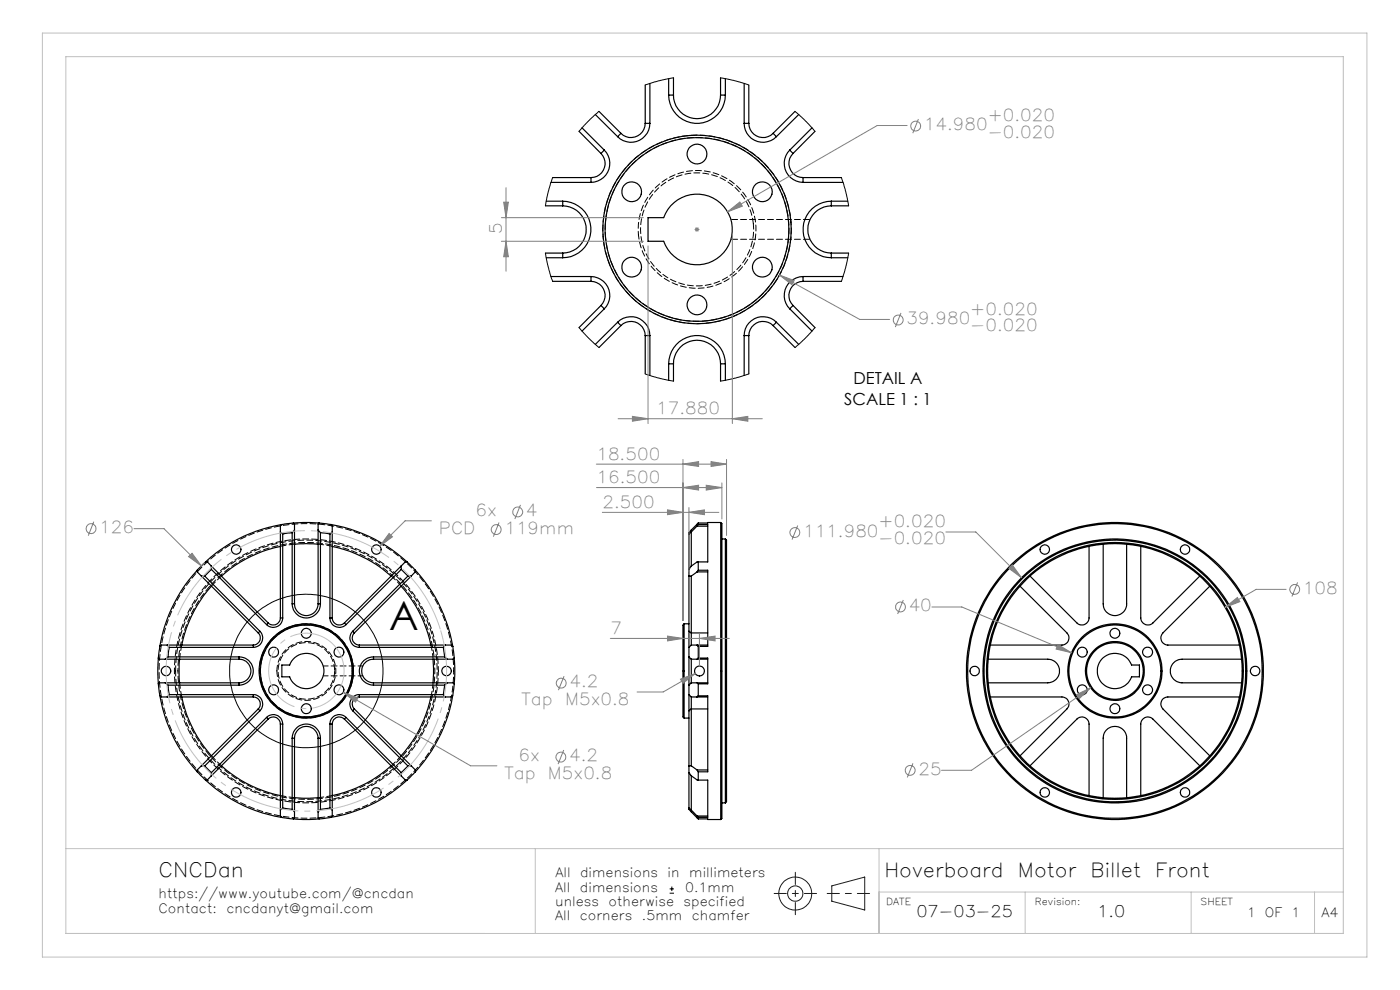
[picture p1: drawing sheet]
<svg xmlns="http://www.w3.org/2000/svg" width="297mm" height="210mm" viewBox="0 0 297 210" stroke-linecap="round" stroke-linejoin="round" font-family="sans-serif">
<g fill="none" stroke="#000" stroke-width=".25">
<path d="M136.9 18.1v8.1M137.9 17.7v8.5M141.9 16.7v3.5M142.9 16.5v3.7M152.9 16.5v3.7M153.9 16.7v3.5M157.9 17.7v8.5M158.9 18.1v8.1M116.9 38.7h8.5M117.2 37.7h8.2M122.8 27.9l4.7 4.7M123.5 27.1l4.7 4.7"/>
<path d="M125.4 37.7v1M126.3 24.3l4.7 4.7M127.1 23.6l4.6 4.7M127.5 32.6a3 3 0 0 1 .6 3.2 3 3 0 0 1-2.7 1.9M128.2 31.8a4 4 0 0 1 .9 4.4 4 4 0 0 1-3.7 2.5M128.2 31.8l-.7 .8M131.7 28.3l-.7 .7M136.9 26.2a3 3 0 0 1-1.9 2.7 3 3 0 0 1-3.3-.6M136.9 26.2h1M137.9 26.2a4 4 0 0 1-2.5 3.7 4 4 0 0 1-4.4-.9M141.9 20.2a6 6 0 0 0 6 6 6 6 0 0 0 6-6M141.9 20.2h1"/>
<path d="M142.9 20.2a5 5 0 0 0 5 5 5 5 0 0 0 5-5M152.9 20.2h1M157.9 26.2a4 4 0 0 0 2.4 3.7 4 4 0 0 0 4.4-.9M157.9 26.2h1M158.9 26.2a3 3 0 0 0 1.8 2.7 3 3 0 0 0 3.3-.6M164 28.3l.7 .7M167.5 31.8a4 4 0 0 0-.8 4.4 4 4 0 0 0 3.7 2.5M167.5 31.8l.7 .8M168.2 32.6a3 3 0 0 0-.6 3.2 3 3 0 0 0 2.8 1.9M168.7 23.6l-4.7 4.7M169.4 24.3l-4.7 4.7M170.4 38.7h8.4"/>
<path d="M170.4 37.7h8.1M170.4 37.7v1M172.3 27.1l-4.8 4.7M172.9 27.9l-4.7 4.7M115.7 43.7h3.7M115.7 53.7h3.7M115.9 42.7h3.5M115.9 54.7h3.5M116.9 58.7h8.5M117.2 59.7h8.2M119.4 42.7a6 6 0 0 1 6 6 6 6 0 0 1-6 6M119.4 43.7a5 5 0 0 1 5 5 5 5 0 0 1-5 5"/>
<path d="M119.4 42.7v1M119.4 53.7v1M125.4 58.7a4 4 0 0 1 3.7 2.4 4 4 0 0 1-.9 4.4M125.4 59.7a3 3 0 0 1 2.7 1.8 3 3 0 0 1-.6 3.3M125.4 58.7v1M137.5 46.2h3.3a7.5 7.5 0 0 1 11.5-3.5 7.5 7.5 0 0 1 0 12 7.5 7.5 0 0 1-11.5-3.5h-3.3zM170.4 58.7a4 4 0 0 0-3.7 2.4 4 4 0 0 0 .8 4.4M170.4 59.7a3 3 0 0 0-2.8 1.8 3 3 0 0 0 .6 3.3M170.4 58.7h8.4M170.4 59.7h8.1M170.4 58.7v1M176.4 42.7a6 6 0 0 0-6 6 6 6 0 0 0 6 6"/>
<path d="M176.4 43.7a5 5 0 0 0-5 5 5 5 0 0 0 5 5M176.4 42.7h3.4M176.4 54.7h3.4M176.4 43.7h3.6M176.4 53.7h3.6M176.4 42.7v1M176.4 53.7v1M127.5 64.8l-4.7 4.7M127.5 64.8l.7 .7M128.2 65.5l-4.7 4.7M131 68.4a4 4 0 0 1 4.4-.9 4 4 0 0 1 2.5 3.7M131 68.4l-4.7 4.7"/>
<path d="M131 68.4l.7 .7M131.7 69.1a3 3 0 0 1 3.3-.7 3 3 0 0 1 1.9 2.8M131.7 69.1l-4.6 4.6M136.9 71.2v8.1M136.9 71.2h1M137.9 71.2v8.4M141.9 77.2a6 6 0 0 1 6-6 6 6 0 0 1 6 6M141.9 77.2v3.5M141.9 77.2h1M142.9 77.2a5 5 0 0 1 5-5 5 5 0 0 1 5 5M142.9 77.2v3.6M152.9 77.2v3.6"/>
<path d="M152.9 77.2h1M153.9 77.2v3.5M157.9 71.2v8.4M157.9 71.2h1M158.9 71.2v8.1M164 69.1a3 3 0 0 0-3.3-.7 3 3 0 0 0-1.8 2.8M164 69.1l4.7 4.6M164.7 68.4a4 4 0 0 0-4.4-.9 4 4 0 0 0-2.4 3.7M164.7 68.4l4.7 4.7M164.7 68.4l-.7 .7M167.5 65.5l4.8 4.7M168.2 64.8l-.7 .7"/>
<path d="M168.2 64.8l4.7 4.7M43.6 119.2l-1.8 1.8M43.6 119.2h.4l.8 .9M59.5 115.9a27 27 0 0 0-12.5 6.3M59.5 112.8l.5 .5M59.8 111.3a31.2 31.2 0 0 0-16.2 7.9M59.8 111.3l-.3 .3v19.5M60 113.3v17.8M62 113l-2 .3M62 113v15.1M62.2 110.9l-2.4 .4M62.2 110.9h5.5"/>
<path d="M62.2 110.9l.3 .3v16.9M62.5 115.5l2.5-.2 2.5 .2M62.5 112.4l-.5 .6M67.5 112.4l.5 .6M67.7 110.9l2.5 .4M67.7 110.9l-.2 .3v16.9M68 113l2 .3M68 113v15.1M70 113.3v17.8M70.2 111.3a31.8 31.8 0 0 1 16.2 7.9M70.2 111.3l.3 .3v19.5M70.5 115.9a27.4 27.4 0 0 1 12.5 6.3"/>
<path d="M70.5 112.8l-.5 .5M86.4 119.2l1.7 1.8M86.4 119.2h-.4l-.9 .9M146.2 113.3v7.5M146.6 112.8v7.3M146.6 112.8l-.4 .5M147.8 111.6l-1.2 1.2M147.8 111.6h2.3M148.1 119.2v1.8M148.1 111.3h2v7.9h-2.2l-1.3 .9M148.1 110.9v.4M148.1 110.9l-1.9 2.1v.3"/>
<path d="M148.1 111.3l-.3 .3M152.9 110.8v63M152.9 110.8l.2 .3v61.2a1.66 1.66 0 0 1-.2 1.5M152.9 110.8l-4.8 .1M153.1 114.3h.8M153.9 114.3v56M153.9 114.3a1.87 1.87 0 0 1 .2 1.7v54.1l-.2 .2M231 115.9v15.2a1.52 1.52 0 0 1-.9 1.4 1.52 1.52 0 0 1-1.6-.4l-10-9.9M234 115.5v12.6a2.49 2.49 0 0 0 2.5 2.5 2.49 2.49 0 0 0 2.5-2.5v-12.6M242 115.9v15.2a1.52 1.52 0 0 0 .9 1.4 1.52 1.52 0 0 0 1.7-.4l9.9-9.9M33.6 139.6v5.5M33.6 139.6l.2 .2h16.9"/>
<path d="M33.9 137.1l-.3 2.5M35.5 136.8l.4 .5M35.6 139.3h15.1M35.6 139.3l-.5 .5M35.9 137.3l-.3 2M35.9 137.3h17.8M38.1 139.8v5M41.8 121a31.9 31.9 0 0 0-7.9 16.1M41.8 121v.3l13 13M42.7 122.2h.7M43.4 122.2l11.7 11.7M44.8 120.8l-1.4 1.4"/>
<path d="M44.8 124.3a26.9 26.9 0 0 0-6.2 12.5M44.8 120.8l11.8 11.7M44.8 120.1v.7M44.8 120.1l12.1 12M50.7 139.3a3 3 0 0 1 3 3 3 3 0 0 1-3 3M50.7 139.8a2.5 2.5 0 0 1 2.5 2.5 2.5 2.5 0 0 1-2.5 2.5M50.7 139.3v.5M53.7 136.8h-19.4l-.4 .3M53.7 136.8v.5M54.8 134.3a1.51 1.51 0 0 1 .3 1.6 1.51 1.51 0 0 1-1.4 .9M55.1 133.9a2.01 2.01 0 0 1 .5 2.2 2.01 2.01 0 0 1-1.9 1.2M55.1 133.9l-.3 .4"/>
<path d="M56.9 132.1l-.3 .4M59.5 131.1a1.51 1.51 0 0 1-1 1.4 1.51 1.51 0 0 1-1.6-.4M59.5 131.1h.5M60 131.1a2 2 0 0 1-1.3 1.8 2 2 0 0 1-2.1-.4M62 128.1a3 3 0 0 0 3 3 3 3 0 0 0 3-3M62 128.1h.5M62.5 128.1a2.5 2.5 0 0 0 2.5 2.5 2.5 2.5 0 0 0 2.5-2.5M67.5 128.1h.5M70 131.1a2 2 0 0 0 1.2 1.8 2 2 0 0 0 2.2-.4M70 131.1h.5M70.5 131.1a1.51 1.51 0 0 0 .9 1.4 1.51 1.51 0 0 0 1.7-.4M73.1 132.1l.3 .4"/>
<path d="M74.8 133.9a2.01 2.01 0 0 0-.4 2.2 2.01 2.01 0 0 0 1.8 1.2M74.8 133.9l.4 .4M75.2 134.3a1.51 1.51 0 0 0-.4 1.6 1.51 1.51 0 0 0 1.4 .9M76.2 136.8h19.5l.4 .3M76.2 137.3h17.9M76.2 136.8v.5M79.2 139.3a3 3 0 0 0-3 3 3 3 0 0 0 3 3M79.2 139.8a2.5 2.5 0 0 0-2.5 2.5 2.5 2.5 0 0 0 2.5 2.5M79.2 139.3h15.1M79.2 139.3v.5M85.1 124.3a26.5 26.5 0 0 1 6.3 12.5M85.1 120.1l-12 12"/>
<path d="M85.1 120.1v.7M85.1 120.8l1.4 1.4M85.1 120.8l-11.7 11.7M86.5 122.2h.7M86.5 122.2l-11.7 11.7M87.2 122.2l-12 12.1M88.1 121a31.5 31.5 0 0 1 8 16.1M88.1 121v.3l-.9 .9M91.9 139.8v5M94.1 137.3l.2 2M94.3 139.3l.6 .5M94.5 136.8l-.4 .5"/>
<path d="M96.1 137.1l.2 2.5M96.3 139.6l.2 2-.2 3.5M96.3 139.6l-.2 .2h-16.9M145.1 132.3v20M145.1 132.3l-.2 .3v19.5l.2 .2M145.1 132.3h1.1M146.2 137.3v2M146.2 120.8v1.4M146.2 139.3v6M146.2 133.9v3.4M146.2 139.3l.4 .5M146.2 122.2h.4"/>
<path d="M146.2 133.9l.4 .4M146.2 122.2v11.7M146.6 139.8v5M146.6 134.3v2.5M146.6 139.8h3.5M146.6 136.8l-.4 .5M146.6 136.8h3.5M146.6 120.1l-.4 .7M146.6 122.2v12.1M146.6 134.3h3.5M147.9 136.8l.2 .3M147.9 121.3h2.2"/>
<path d="M147.9 121.3l-1.3 .9M148.1 137.1v2.5M148.1 121h2v16.1h-2M148.1 139.6h2v5.5h-2M148.1 139.6l-.2 .2M148.1 121l-.2 .3M209.6 139.8h12.7a2.5 2.5 0 0 1 2.5 2.5 2.5 2.5 0 0 1-2.5 2.5h-12.7M216.4 124.3l9.9 10a1.53 1.53 0 0 1 .3 1.6 1.53 1.53 0 0 1-1.3 .9h-15.2M234 139.5a3.8 3.8 0 0 1 6.1 1.6h1.6v2.5h-1.6a3.8 3.8 0 0 1-5.7 1.8 3.8 3.8 0 0 1-.4-5.9zM256.6 124.3l-9.9 10a1.53 1.53 0 0 0-.3 1.6 1.53 1.53 0 0 0 1.4 .9h15.2M263.4 139.8h-12.6a2.5 2.5 0 0 0-2.5 2.5 2.5 2.5 0 0 0 2.5 2.5h12.6M33.6 145.1l.3 2.4"/>
<path d="M33.9 147.5a31.9 31.9 0 0 0 7.9 16.2M33.9 147.5l.3 .3h19.5M35.1 144.8l.5 .5M35.6 145.3l.3 2M35.6 145.3h15.1M35.9 147.3h17.8M35.9 147.3l-.4 .5M38.6 147.8a27.4 27.4 0 0 0 6.2 12.5M50.7 144.8h-16.9l-.2 .3M50.7 144.8v.5M53.7 147.3a2 2 0 0 1 1.9 1.3 2 2 0 0 1-.5 2.2M53.7 147.8a1.49 1.49 0 0 1 1.4 1 1.49 1.49 0 0 1-.3 1.6"/>
<path d="M53.7 147.3v.5M54.8 150.4l-13 12.9v.4M54.8 150.4l.3 .4M55.1 150.8l-11.7 11.7M56.6 152.2a2.01 2.01 0 0 1 2.1-.5 2.01 2.01 0 0 1 1.3 1.9M56.6 152.2l-11.8 11.7M56.6 152.2l.3 .3M56.9 152.5a1.51 1.51 0 0 1 1.6-.3 1.51 1.51 0 0 1 1 1.4M56.9 152.5l-12.1 12.1M59.5 153.6v19.4l.2 .4M59.5 153.6h.5M59.8 141.1h1.7a3.7 3.7 0 0 1 5.7-1.8 3.7 3.7 0 0 1 0 6 3.7 3.7 0 0 1-5.7-1.7h-1.7z"/>
<path d="M60 153.6v17.8M62 156.6a3 3 0 0 1 3-3 3 3 0 0 1 3 3M62 156.6v15.1M62 156.6h.5M62.5 156.6a2.5 2.5 0 0 1 2.5-2.5 2.5 2.5 0 0 1 2.5 2.5M62.5 156.6v16.9l-.3 .2M67.5 156.6v16.9l.2 .2M67.5 156.6h.5M68 156.6v15.1M70 153.6v17.8M70 153.6h.5M70.5 153.6v19.5l-.3 .3"/>
<path d="M73.1 152.5a1.5 1.5 0 0 0-1.7-.3 1.5 1.5 0 0 0-.9 1.4M73.1 152.5l12.9 12.9 .4 .1M73.4 152.2a2.01 2.01 0 0 0-2.2-.5 2.01 2.01 0 0 0-1.2 1.9M73.4 152.2l11.7 11.7M73.4 152.2l-.3 .3M74.8 150.8l11.7 11.7M75.2 150.4l-.4 .4M75.2 150.4l12.9 12.9v.4M76.2 147.3a2 2 0 0 0-1.8 1.3 2 2 0 0 0 .4 2.2M76.2 147.8a1.47 1.47 0 0 0-1.4 .9 1.47 1.47 0 0 0 .4 1.7M76.2 147.3h17.9M76.2 147.3v.5"/>
<path d="M79.2 144.8h16.9l.2 .3M79.2 145.3h15.1M79.2 144.8v.5M91.4 147.8a27.1 27.1 0 0 1-6.3 12.5M94.1 147.3l.4 .5M94.3 145.3l-.2 2M94.9 144.8l-.6 .5M96 147.6a31.3 31.3 0 0 1-7.9 16.1M96 147.6l-.3 .2h-19.5M96.3 145.1l-.3 2.5M145.1 152.3h1.1M146.2 145.3v2"/>
<path d="M146.2 147.3v3.5M146.2 147.3l.4 .5M146.2 150.8v11.7M146.6 147.8v2.6M146.6 144.8l-.4 .5M146.6 144.8h3.5M146.6 147.8h3.5M146.6 150.4h3.5M146.6 150.4v12M146.6 150.4l-.4 .4M147.9 144.8l.2 .3M148.1 147.6h2v16.1h-2"/>
<path d="M148.1 145.1v2.5M148.1 147.6l-.3 .2M210.1 147.8h15.2a1.49 1.49 0 0 1 1.4 1 1.49 1.49 0 0 1-.4 1.6l-9.9 9.9M263 147.8h-15.2a1.49 1.49 0 0 0-1.4 1 1.49 1.49 0 0 0 .3 1.6l9.9 9.9M41.8 163.7l1.8 1.8M42.7 162.4l.7 .1M43.4 162.5l1.4 1.4M43.6 165.5a31.5 31.5 0 0 0 16.1 7.9M44.8 164.6l-.8 .9h-.4M44.8 163.9v.7M47 162.4a26.5 26.5 0 0 0 12.5 6.4M59.7 173.4l2.5 .3"/>
<path d="M60 171.4l2 .3M60 171.4l-.5 .4M62 171.7l.5 .5M62.2 173.7l2.1 .1 3.4-.1M62.5 169.2h5M68 171.7l-.5 .5M70 171.4l-2 .3M70 171.4l.5 .4M70.2 173.4l-2.5 .3M83 162.4a26.5 26.5 0 0 1-12.5 6.4M85.1 163.9v.7M86.4 165.5a31.1 31.1 0 0 1-16.2 7.9"/>
<path d="M86.5 162.5l-1.4 1.4M87.2 162.4l-.7 .1M88.1 163.7l-1.7 1.8M146.2 162.5v1.4M146.2 171.4v.3l1.9 2M146.2 163.9l.4 .7M146.2 163.9v7.5M146.2 171.4l.4 .4M146.6 162.4l1.3 .9M146.6 164.6v7.2M146.6 162.4l-.4 .1M146.6 164.6l1.5 .9"/>
<path d="M146.6 171.8l1.3 1.3M147.9 163.3h2.2M147.9 163.3l.2 .4M147.9 173.1l.2 .3M147.9 173.1h2.2M148.1 173.7l4.8 .1M148.1 173.4v.3M148.1 165.5h2v7.9h-2M148.1 163.7v1.8M153.1 170.3h.8M218.5 162.4l10-9.9a1.51 1.51 0 0 1 1.6-.3 1.51 1.51 0 0 1 .9 1.4v15.2M234 169.2v-12.6a2.49 2.49 0 0 1 2.5-2.5 2.49 2.49 0 0 1 2.5 2.5v12.6"/>
<path d="M254.5 162.4l-9.9-9.9a1.51 1.51 0 0 0-1.7-.3 1.51 1.51 0 0 0-.9 1.4v15.2"/>
<circle cx="147.9" cy="32.7" r="2.1"/>
<circle cx="134" cy="56.7" r="2.11"/>
<circle cx="134" cy="40.7" r="2.1"/>
<circle cx="147.9" cy="48.7" r="19.5"/>
<circle cx="147.9" cy="48.7" r="20"/>
<circle cx="161.7" cy="56.7" r="2.11"/>
<circle cx="161.7" cy="40.7" r="2.1"/>
<circle cx="147.9" cy="64.7" r="2.11"/>
<circle cx="50.1" cy="116.6" r="1"/>
<circle cx="79.9" cy="116.6" r="1"/>
<circle cx="221.7" cy="116.6" r=".99"/>
<circle cx="251.4" cy="116.6" r=".99"/>
<circle cx="58.1" cy="138.3" r="1.03"/>
<circle cx="65" cy="134.3" r="1.06"/>
<circle cx="71.9" cy="138.3" r="1.04"/>
<circle cx="229.6" cy="138.3" r="1.06"/>
<circle cx="236.5" cy="134.3" r="1.04"/>
<circle cx="243.5" cy="138.3" r="1.06"/>
<circle cx="35.2" cy="142.3" r=".99"/>
<circle cx="58" cy="146.3" r="1.04"/>
<circle cx="65" cy="142.3" r="10"/>
<circle cx="65" cy="142.3" r="9.7"/>
<circle cx="65" cy="150.3" r="1.06"/>
<circle cx="71.9" cy="146.3" r="1.05"/>
<circle cx="94.7" cy="142.3" r="1"/>
<circle cx="148.4" cy="142.3" r="1.05"/>
<circle cx="206.8" cy="142.3" r=".99"/>
<circle cx="229.6" cy="146.3" r="1.06"/>
<circle cx="236.5" cy="142.3" r="6.3"/>
<circle cx="236.5" cy="150.4" r="1.04"/>
<circle cx="236.5" cy="142.3" r="27.3"/>
<circle cx="236.5" cy="142.3" r="28"/>
<circle cx="236.5" cy="142.3" r="6"/>
<circle cx="236.5" cy="142.3" r="27"/>
<circle cx="236.5" cy="142.3" r="9.8"/>
<circle cx="236.5" cy="142.3" r="10"/>
<circle cx="236.5" cy="142.3" r="31.2"/>
<circle cx="236.5" cy="142.3" r="27.7"/>
<circle cx="236.5" cy="142.3" r="31.5"/>
<circle cx="243.5" cy="146.3" r="1.06"/>
<circle cx="266.3" cy="142.3" r="1"/>
<circle cx="50.1" cy="168.1" r="1.01"/>
<circle cx="79.8" cy="168.1" r="1.01"/>
<circle cx="221.7" cy="168.1" r="1"/>
<circle cx="251.4" cy="168.1" r="1"/>
</g>
<g fill="none" stroke="#000" stroke-width=".21" stroke-dasharray="1.3 .6" stroke-dashoffset=".1">
<path d="M159.8 47.4a12 12 0 0 1-16.5 12.4 12 12 0 0 1-3.1-20.4 12 12 0 0 1 19.4 6.8l.2 1.2M59.5 115.9l3-.5M67.5 115.4l3 .5M38.1 139.8l.5-3M44.9 124.3l2.1-2.1M83 122.2l2.1 2.1M91.4 136.8l.5 3M38.6 147.8l-.5-3M58.7 142.3a6.2 6.2 0 0 1 9.2-5.5 6.2 6.2 0 0 1 .6 10.7 6.2 6.2 0 0 1-9.7-4.6l-.1-.6M91.9 144.8l-.5 3M47 162.4l-2.1-2.1M62.5 169.2l-3-.5"/>
<path d="M70.5 168.7l-3 .5M85.1 160.3l-2.1 2.1"/>
</g>
<path d="M127.9 50.2a20 20 0 0 1 28.1-19.8 20 20 0 0 1 4.1 34.1 20 20 0 0 1-32-12.7l-.2-1.6M55 142.3a10 10 0 0 1 14.8-8.8 10 10 0 0 1 .6 17.2 10 10 0 0 1-15.4-7.6v-.8" fill="none" stroke="#000" stroke-width=".21" stroke-dasharray="1.3 .6" stroke-dashoffset=".7"/>
<path d="M55.2 142.3a9.8 9.8 0 0 1 14.4-8.6 9.8 9.8 0 0 1 .7 16.8 9.8 9.8 0 0 1-15-7.4l-.1-.8" fill="none" stroke="#000" stroke-width=".21" stroke-dasharray="1.3 .6" stroke-dashoffset=".5"/>
<path d="M96.2 142.3a31.3 31.3 0 0 1-46 27.5 31.3 31.3 0 0 1-2.4-53.6 31.3 31.3 0 0 1 48.3 23.4l.1 2.7" fill="none" stroke="#000" stroke-width=".21" stroke-dasharray="1.3 .6" stroke-dashoffset=".6"/>
<path d="M68.6 143.4h8.4M77 141.3h-8.4M93 142.3a28 28 0 0 1-41.2 24.7 28 28 0 0 1-2.3-48 28 28 0 0 1 43.4 20.7l.1 2.6" fill="none" stroke="#000" stroke-width=".21" stroke-dasharray="1.3 .6" stroke-dashoffset=".3"/>
<path d="M155.1 50.8h16.7M171.8 46.6h-16.7M71 142.3a6 6 0 0 1-8.8 5.3 6 6 0 0 1-.5-10.3 6 6 0 0 1 9.3 4.4v.6" fill="none" stroke="#000" stroke-width=".21" stroke-dasharray="1.3 .6" stroke-dashoffset="-.1"/>
<path d="M37.7 142.3a27.3 27.3 0 0 0 40.2 24 27.3 27.3 0 0 0 2.2-46.7 27.3 27.3 0 0 0-42.2 20.1l-.2 2.6" fill="none" stroke="#000" stroke-width=".21" stroke-dasharray="1.3 .6" stroke-dashoffset=".8"/>
<path d="M37.3 142.3a27.7 27.7 0 0 1 40.8-24.4 27.7 27.7 0 0 1 2.3 47.5 27.7 27.7 0 0 1-43-20.5l-.1-2.6" fill="none" stroke="#000" stroke-width=".21" stroke-dasharray="1.3 .6" stroke-dashoffset=".2"/>
<g fill="none" stroke="#000" stroke-width=".21">
<path d="M142.9 16.5l-3.2 .6-2.8 1M152.9 16.5l2.7 .5 3.3 1.1M117.2 37.7l-.9 2.9-.6 3.1M127.1 23.6l-2.2 2-2.1 2.3M168.7 23.6l2.1 1.9 2.1 2.4M178.5 37.7l1 3.1 .5 2.9M115.7 53.7l.6 2.9 .9 3.1M180 53.7l-.6 3-.9 3M122.8 69.5l2.2 2.3 2.1 1.9M136.9 79.3l3.3 1 2.7 .5M158.9 79.3l-2.8 .9-3.2 .6M172.9 69.5l-2.3 2.5-1.9 1.7"/>
<path d="M142.1 189.5h.9M142.1 188.6h.9M142.5 188.1v.9"/>
<circle cx="65" cy="142.3" r="16.3"/>
</g>
<path d="M128.4 50.2a19.5 19.5 0 0 1 27.4-19.4 19.5 19.5 0 0 1 4 33.3 19.5 19.5 0 0 1-31.2-12.4l-.2-1.5M135.4 49.9a12.5 12.5 0 0 1 17.2-12.8 12.5 12.5 0 0 1 3.2 21.2 12.5 12.5 0 0 1-20.2-7.2l-.2-1.2" fill="none" stroke="#000" stroke-width=".21" stroke-dasharray="1.3 .6" stroke-dashoffset=".4"/>
<g fill="none" stroke="#808080" stroke-width=".21">
<path d="M107.4 39.8v17.7M192.4 26.6h-6.3l-31.8 18.3M194.8 25.3l-1.2 2.9M106.4 46.2h30.1M106.4 51.2h30.1M106.9 42.9h.9l-.4 3.3zM107.4 51.2l.4 3.3h-.9zM137.5 52.2v37.6M147.4 48.7h1M147.5 48.3l.7 .7M147.8 48.2v1M148.2 48.3l-.7 .7"/>
<path d="M154.3 44.9l2.7-2 .5 .8zM155.4 49.7v40.1M165.3 58.3l3.2 1.2-.5 .9zM165.3 58.3l17.1 9.5h6.3M191.1 66.4l-1.2 3M126.5 98.5h27.6M131.1 88.8h30.6M134.2 88.3l3.3 .5-3.3 .6zM144.9 98.5l3.3-.6v1zM144.9 97.5v34.1M150.8 97.9l3.3 .6-3.3 .4zM154.1 97.5v16.1"/>
<path d="M155.4 88.8l3.2-.5v1.1zM19.9 110.7l-1.2 2.9M28.4 112.1h6.4l7.9 7.9M40 118.1l.7-.7 2 2.6zM43.4 119.4l-.9 .8M82.5 113.2l.8 .7-2.7 1.9zM91.5 110.5h-5.6l-5.3 5.3M105.9 110.8l-1.2 3M110.4 107.1l-1.2 3M126.5 103.4h26.6M127.8 108.7h24.7M141.6 108.2l3.3 .5-3.3 .5z"/>
<path d="M144.9 103.4l3.3-.5v1.1zM146.2 108.7l3.2-.5v1zM146.2 107.7v13.5M149.8 102.9l3.3 .5-3.3 .6zM153.1 102.4v7.7M169.2 111.5l-1.2 3M200.7 112.8h6.3l9.7 9.7M214.7 119.8l2 2.7-2.7-1.9zM129.5 135.4h25.2M141.6 134.9l3.3 .5-3.3 .6zM148.4 135.4l3.3-.5v1.1zM148.4 134.4v6.9"/>
<path d="M191.6 127.3l-1.2 2.9M197.7 128.8h6.3l23.3 9.7M224.4 136.7l2.9 1.8-3.3-.8zM259.9 128.8l2.6-2.1 .5 .9zM272.8 125h-6.3l-6.6 3.8M275.3 123.5l-1.2 3M72.8 146.9l3.1 1.2-.5 .8zM72.8 146.9l27 15.5h5.6M119.6 159.1l-1.2 3M119.7 143.4l-1.2 3M144.4 144.1l3.1-1.2-2.6 2zM147.5 142.9l-6.8 3.9h-5.6"/>
<path d="M228.4 147.3l3-1.4-2.4 2.3zM231.4 145.9l-25.3 17.5h-6.4M193.7 161.9l-1.2 3"/>
<circle cx="194.3" cy="26.7" r="1.04"/>
<circle cx="190.6" cy="67.9" r="1.04"/>
<circle cx="19.3" cy="112.1" r="1.05"/>
<circle cx="105.3" cy="112.3" r="1.05"/>
<circle cx="109.8" cy="108.6" r="1.05"/>
<circle cx="168.6" cy="113" r="1.05"/>
<circle cx="191" cy="128.8" r="1.06"/>
<circle cx="274.7" cy="125" r="1.05"/>
<circle cx="119.1" cy="144.9" r="1.06"/>
<circle cx="119" cy="160.6" r="1.04"/>
<circle cx="193.1" cy="163.4" r="1.04"/>
</g>
<g fill="none" stroke="#191924" stroke-width=".21">
<path d="M176.5 187.9l6.9-1.9v7l-6.9-1.8z"/>
<circle cx="168.7" cy="189.5" r="3.5"/>
<circle cx="168.7" cy="189.5" r="1.62"/>
</g>
<path d="M93.4 133.6a29.7 29.7 0 0 0-49.8-12 29.7 29.7 0 0 0 13.7 49.5 29.7 29.7 0 0 0 36.6-36l-.5-1.5" fill="none" stroke="#c0c0c0" stroke-width=".21" stroke-dasharray="15.2 1.3 1.3 1.3" stroke-dashoffset="-.1" stroke-linecap="butt"/>
<path d="M72.6 140a8 8 0 0 0-13.4-3.2 8 8 0 0 0 3.7 13.2 8 8 0 0 0 9.9-9.6l-.2-.4" fill="none" stroke="#c0c0c0" stroke-width=".21" stroke-dasharray="15.2 1.3 1.3 1.3" stroke-dashoffset="1.5" stroke-linecap="butt"/>
<path d="M164.2 189.5h9M168.7 194v-9M175.5 189.5h9" fill="none" stroke="#191924" stroke-width=".21" stroke-dasharray="6.3 1.3 1.3 1.3" stroke-dashoffset="3.8"/>
<path d="M9 7h281v196h-281zM14 12h271v186h-271zM14 180h271M113.6 180v18M186.5 180v18M186.5 189.2h98.5M217.5 189.2v8.8M252.7 189.2v8.8M278.9 189.2v8.8" fill="none" stroke="#c0c0c0" stroke-width=".21"/>
<g fill="#808080">
<path d="M144.4 144.1l.5 .8 2.6-2zM82.5 113.2l-1.9 2.6 2.7-1.9zM72.8 146.9l2.6 2 .5-.8zM40 118.1l2.7 1.9-2-2.6zM214.7 119.8l-.7 .8 2.7 1.9zM224.4 136.7l-.4 1 3.3 .8zM228.4 147.3l.6 .9 2.4-2.3zM259.9 128.8l3.1-1.2-.5-.9zM154.3 44.9l3.2-1.2-.5-.8zM165.3 58.3l2.7 2.1 .5-.9z"/>
<path d="M141.6 108.2l3.3 .5-3.3 .5zM146.2 108.7l3.2-.5v1zM144.9 103.4l3.3-.5v1.1zM149.8 102.9l3.3 .5-3.3 .6zM144.9 98.5l3.3-.6v1zM150.8 97.9l3.3 .6-3.3 .4z"/>
<path d="M148.4 135.4l3.3-.5v1.1zM141.6 134.9l3.3 .5-3.3 .6z"/>
<path d="M106.9 42.9h.9l-.4 3.3zM107.4 51.2l.4 3.3h-.9z"/>
<path d="M134.2 88.3l3.3 .5-3.3 .6zM155.4 88.8l3.2-.5v1.1z"/>
</g>
<text font-size="8.5" x="82.6" y="133.5">A</text>
<text font-size="4.2" x="33.6" y="186">CNCDan</text>
<g font-size="4.1">
<text x="187.6" y="186">Hoverboard</text>
<text x="215.9" y="186">Motor</text>
<text x="231.4" y="186">Billet</text>
<text x="245.1" y="186">Front</text>
</g>
<g font-size="3.5" fill="#808080">
<text x="196" y="27.6">14.980</text>
<text x="209.6" y="25.6">+0.020</text>
<text x="209.6" y="29.2">-0.020</text>
<text x="106.4" y="49.7" transform="rotate(-90 106.4 49.7)">5</text>
<text x="192.3" y="68.8">39.980</text>
<text x="205.8" y="66.8">+0.020</text>
<text x="205.8" y="70.3">-0.020</text>
<text x="139.2" y="87.9">17.880</text>
<text x="126.5" y="97.5">18.500</text>
<text x="126.6" y="102.5">16.500</text>
<text x="127.8" y="107.7">2.500</text>
<text x="21.1" y="113">126</text>
<text x="93.1" y="113.2">PCD</text>
<text x="100.9" y="109.5">6x</text>
<text x="107" y="113.2">119mm</text>
<text x="111.6" y="109.5">4</text>
<text x="170.4" y="113.9">111.980</text>
<text x="186.4" y="111.9">+0.020</text>
<text x="186.4" y="115.4">-0.020</text>
<text x="276.4" y="125.9">108</text>
<text x="192.8" y="129.7">40</text>
<text x="129.5" y="134.5">7</text>
<text x="110.7" y="149.5">Tap</text>
<text x="119.9" y="149.5">M5x0.8</text>
<text x="120.8" y="145.8">4.2</text>
<text x="110" y="161.5">6x</text>
<text x="120.7" y="161.5">4.2</text>
<text x="107" y="165.2">Tap</text>
<text x="116.2" y="165.2">M5x0.8</text>
<text x="194.8" y="164.3">25</text>
</g>
<g font-size="3.5">
<text x="181.1" y="81.4">DETAIL A</text>
<text x="179.1" y="85.9">SCALE 1 : 1</text>
</g>
<g font-size="3.4">
<text x="194.4" y="194.6">07-03-25</text>
<text x="232.8" y="194.6">1.0</text>
</g>
<g font-size="2.7">
<text x="117.8" y="186">All</text>
<text x="123.1" y="186">dimensions</text>
<text x="141.6" y="186">in</text>
<text x="146.2" y="186">millimeters</text>
<text x="33.6" y="190.6">https://www.youtube.com/@cncdan</text>
<text x="117.8" y="189.2">All</text>
<text x="123" y="189.2">dimensions</text>
<text x="145.3" y="189.2">0.1mm</text>
<text x="33.6" y="193.6">Contact:</text>
<text x="48" y="193.6">cncdanyt@gmail.com</text>
<text x="117.8" y="192.2">unless</text>
<text x="117.8" y="195.2">All</text>
<text x="123" y="195.2">corners</text>
<text x="129.1" y="192.2">otherwise</text>
<text x="136.2" y="195.2">.5mm</text>
<text x="145" y="192.2">specified</text>
<text x="146.8" y="195.2">chamfer</text>
<text x="264.6" y="194.5">1</text>
<text x="268.4" y="194.5">OF</text>
<text x="273.9" y="194.5">1</text>
<text x="280.3" y="194.5">A4</text>
</g>
<g font-size="2">
<text x="188" y="192">DATE</text>
<text x="219.5" y="192">Revision:</text>
<text x="254.7" y="192">SHEET</text>
</g>
</svg>
